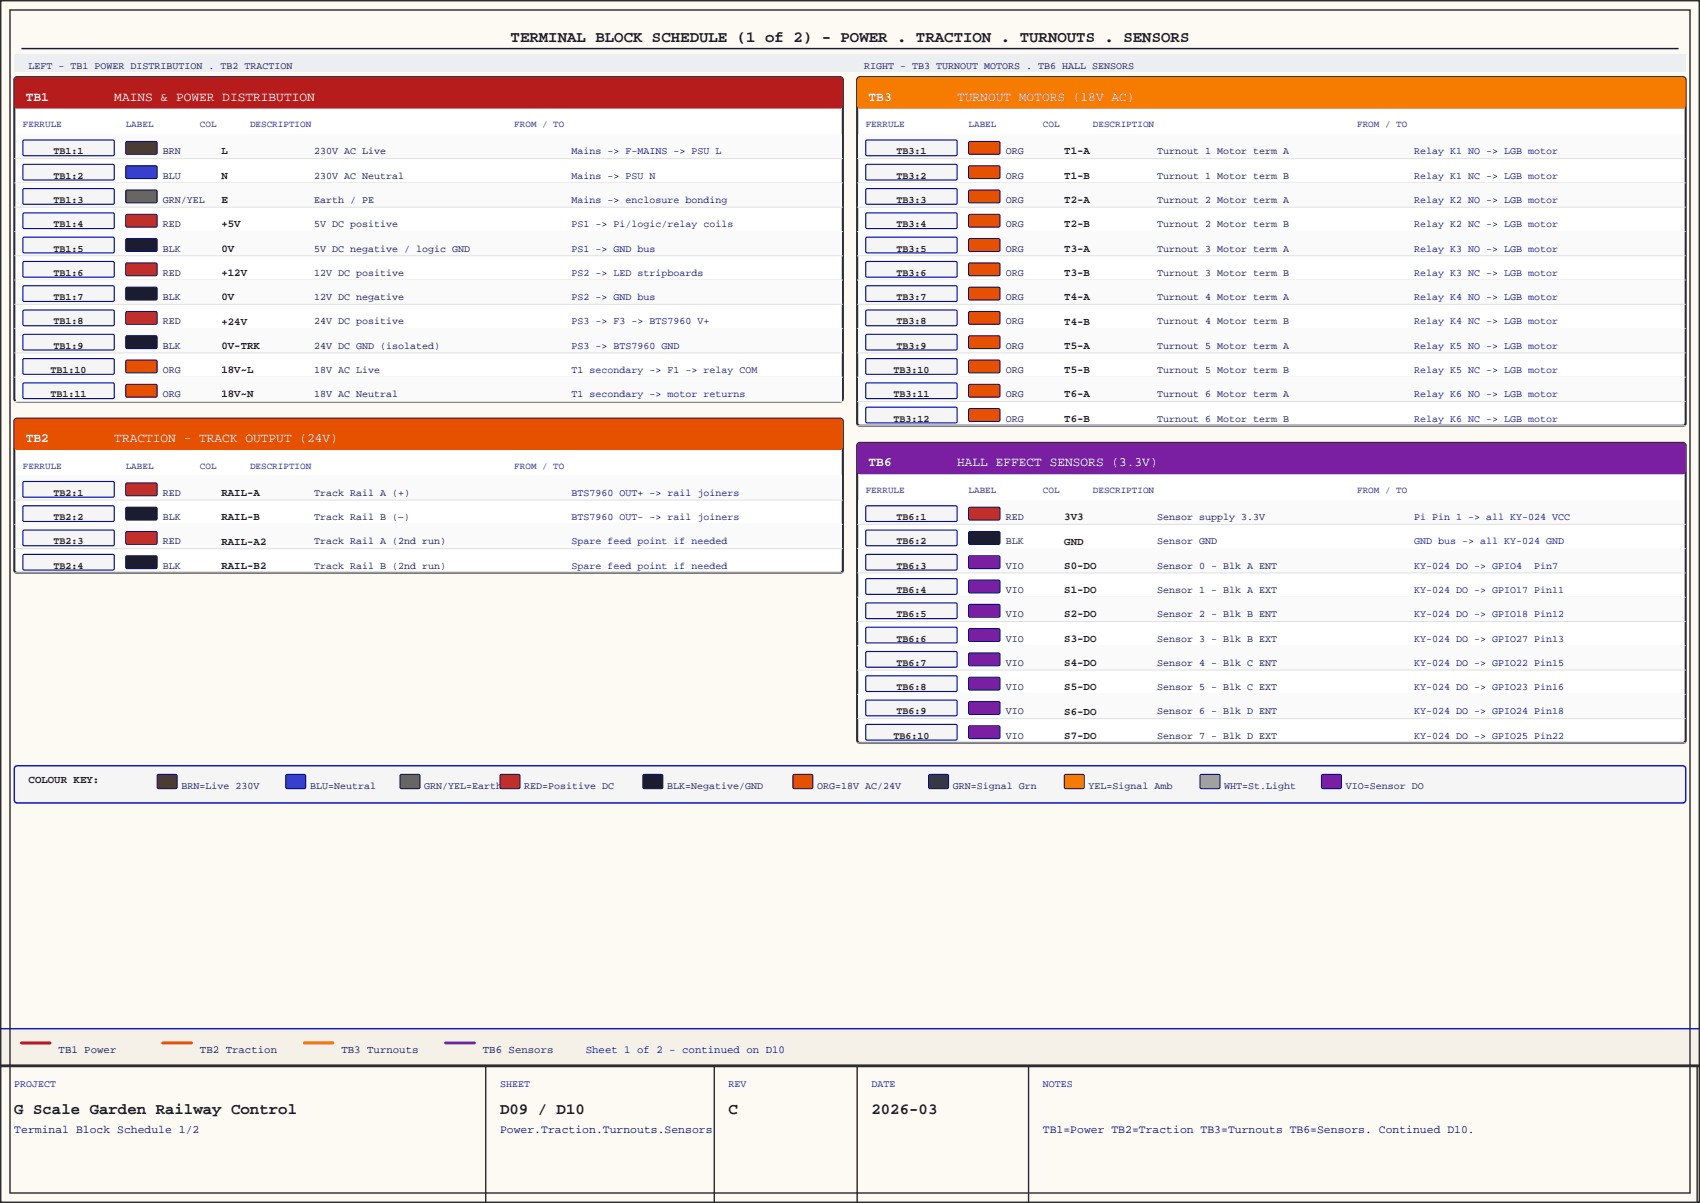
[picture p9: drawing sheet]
<svg xmlns="http://www.w3.org/2000/svg" width="420mm" height="297mm" viewBox="0 0 420 297" stroke-linecap="round" stroke-linejoin="round" font-family="sans-serif">
<path d="M0 0h420v297h-420z" fill-rule="evenodd" fill="#fdfaf4"/>
<path d="M5.3 12h409.4" fill="none" stroke="#1a1a1a" stroke-width=".35"/>
<path d="M3.5 13.4h413v4.2h-413z" fill-rule="evenodd" fill="#eceff1"/>
<path d="M3.7 19.3l.5-.3h203.3a.71 .71 0 0 1 .7 .8v78.6a.71 .71 0 0 1-.7 .7h-203.3a.71 .71 0 0 1-.7-.7v-78.6z" fill-rule="evenodd" fill="#fff" stroke="#2c2c2c" stroke-width=".53"/>
<path d="M3.7 19.3l.5-.3h203.3a.71 .71 0 0 1 .7 .8v6.3a.71 .71 0 0 1-.7 .7h-203.3a.71 .71 0 0 1-.7-.7v-6.3z" fill-rule="evenodd" fill="#b71c1c"/>
<path d="M3.9 33.2h204v6h-204z" fill-rule="evenodd" fill="#fafafa"/>
<path d="M3.5 39.2h204.7" fill="none" stroke="#e0e0e0" stroke-width=".25"/>
<path d="M5.8 34.6h22.1l.3 .3v3.2l-.3 .3h-21.9l-.4-.3v-3.2z" fill-rule="evenodd" fill="#f5f5f5" stroke="#000999" stroke-width=".28"/>
<path d="M31.1 35.1l.3-.2 7.2 .1 .2 .3v2.6l-.3 .2-7.3-.1-.1-.3z" fill-rule="evenodd" fill="#5d4037" stroke="#000555" stroke-width=".25"/>
<path d="M3.5 45.1h204.7" fill="none" stroke="#e0e0e0" stroke-width=".25"/>
<path d="M5.7 40.7l.3-.1h21.9l.3 .3v3.2l-.3 .3h-21.9l-.4-.3z" fill-rule="evenodd" fill="#f5f5f5" stroke="#000999" stroke-width=".28"/>
<path d="M31.2 41h7.4l.2 .3v2.6l-.3 .2-7.3-.1-.1-.3v-2.4z" fill-rule="evenodd" fill="#1565c0" stroke="#000555" stroke-width=".25"/>
<path d="M3.9 45.1h204v6h-204z" fill-rule="evenodd" fill="#fafafa"/>
<path d="M3.5 51.1h204.7" fill="none" stroke="#e0e0e0" stroke-width=".25"/>
<path d="M5.7 46.7l.3-.1h21.9l.3 .3v3.2l-.3 .3h-21.9l-.4-.3z" fill-rule="evenodd" fill="#f5f5f5" stroke="#000999" stroke-width=".28"/>
<path d="M31.2 47h7.4l.2 .3v2.6l-.3 .2-7.3-.1-.1-.3v-2.4z" fill-rule="evenodd" fill="#558b2f" stroke="#000555" stroke-width=".25"/>
<path d="M3.5 57.1h204.7" fill="none" stroke="#e0e0e0" stroke-width=".25"/>
<path d="M5.8 52.6h22.1l.3 .3v3.2l-.3 .3h-21.9l-.4-.3v-3.2z" fill-rule="evenodd" fill="#f5f5f5" stroke="#000999" stroke-width=".28"/>
<path d="M31.2 53h7.4l.2 .3v2.6l-.3 .2-7.3-.1-.1-.3v-2.4z" fill-rule="evenodd" fill="#d32f2f" stroke="#000555" stroke-width=".25"/>
<path d="M3.9 57.1h204v6h-204z" fill-rule="evenodd" fill="#fafafa"/>
<path d="M3.5 63.1h204.7" fill="none" stroke="#e0e0e0" stroke-width=".25"/>
<path d="M5.8 58.6h22.1l.3 .3v3.2l-.3 .3h-21.9l-.4-.3v-3.2z" fill-rule="evenodd" fill="#f5f5f5" stroke="#000999" stroke-width=".28"/>
<path d="M31.1 59.1l.3-.2 7.2 .1 .2 .3v2.6l-.3 .2-7.3-.1-.1-.3z" fill-rule="evenodd" fill="#212121" stroke="#000555" stroke-width=".25"/>
<path d="M3.5 69.1h204.7" fill="none" stroke="#e0e0e0" stroke-width=".25"/>
<path d="M5.7 64.7l.3-.2h21.9l.3 .4v3.2l-.3 .3h-21.9l-.4-.3z" fill-rule="evenodd" fill="#f5f5f5" stroke="#000999" stroke-width=".28"/>
<path d="M31.2 65h7.4l.2 .3v2.6l-.3 .2-7.3-.1-.1-.3v-2.4z" fill-rule="evenodd" fill="#d32f2f" stroke="#000555" stroke-width=".25"/>
<path d="M3.9 69.1h204v6h-204z" fill-rule="evenodd" fill="#fafafa"/>
<path d="M3.5 75.1h204.7" fill="none" stroke="#e0e0e0" stroke-width=".25"/>
<path d="M5.7 70.7l.3-.2h21.9l.3 .4v3.2l-.3 .3h-21.9l-.4-.3z" fill-rule="evenodd" fill="#f5f5f5" stroke="#000999" stroke-width=".28"/>
<path d="M31.2 70.9h7.4l.2 .4v2.6l-.3 .2-7.3-.1-.1-.3v-2.4z" fill-rule="evenodd" fill="#212121" stroke="#000555" stroke-width=".25"/>
<path d="M3.5 81.1h204.7" fill="none" stroke="#e0e0e0" stroke-width=".25"/>
<path d="M5.8 76.6l22.1-.1 .3 .4v3.2l-.3 .3h-21.9l-.4-.3v-3.2z" fill-rule="evenodd" fill="#f5f5f5" stroke="#000999" stroke-width=".28"/>
<path d="M31.2 76.9h7.4l.2 .3v2.7l-.3 .2-7.3-.1-.1-.3v-2.5z" fill-rule="evenodd" fill="#d32f2f" stroke="#000555" stroke-width=".25"/>
<path d="M3.9 81.1h204v6h-204z" fill-rule="evenodd" fill="#fafafa"/>
<path d="M3.5 87.1h204.7" fill="none" stroke="#e0e0e0" stroke-width=".25"/>
<path d="M5.8 82.6l22.1-.1 .3 .4v3.2l-.3 .3h-21.9l-.4-.3v-3.2z" fill-rule="evenodd" fill="#f5f5f5" stroke="#000999" stroke-width=".28"/>
<path d="M31.1 83.1l.3-.2h7.2l.2 .3v2.7l-.3 .2-7.3-.1-.1-.3z" fill-rule="evenodd" fill="#212121" stroke="#000555" stroke-width=".25"/>
<path d="M3.5 93.1h204.7" fill="none" stroke="#e0e0e0" stroke-width=".25"/>
<path d="M5.7 88.7l.3-.2h21.9l.3 .4v3.2l-.3 .3h-21.9l-.4-.3z" fill-rule="evenodd" fill="#f5f5f5" stroke="#000999" stroke-width=".28"/>
<path d="M31.2 88.9h7.4l.2 .3v2.7l-.3 .2-7.3-.1-.1-.3v-2.5z" fill-rule="evenodd" fill="#e65100" stroke="#000555" stroke-width=".25"/>
<path d="M3.9 93.1h204v6h-204z" fill-rule="evenodd" fill="#fafafa"/>
<path d="M3.5 99.1h204.7" fill="none" stroke="#e0e0e0" stroke-width=".25"/>
<path d="M5.8 94.6l22.1-.1 .3 .4v3.2l-.3 .3h-21.9l-.4-.3v-3.2z" fill-rule="evenodd" fill="#f5f5f5" stroke="#000999" stroke-width=".28"/>
<path d="M31.2 94.9h7.4l.2 .3v2.7l-.3 .2-7.3-.1-.1-.3v-2.5z" fill-rule="evenodd" fill="#e65100" stroke="#000555" stroke-width=".25"/>
<path d="M3.7 103.6l.5-.2h203.3a.71 .71 0 0 1 .7 .7v36.6a.71 .71 0 0 1-.7 .7h-203.3a.71 .71 0 0 1-.7-.7v-36.6z" fill-rule="evenodd" fill="#fff" stroke="#2c2c2c" stroke-width=".53"/>
<path d="M3.7 103.6l.5-.2h203.3a.71 .71 0 0 1 .7 .7v6.3a.71 .71 0 0 1-.7 .7h-203.3a.71 .71 0 0 1-.7-.7v-6.3z" fill-rule="evenodd" fill="#e65100"/>
<path d="M3.9 117.5h204v6h-204z" fill-rule="evenodd" fill="#fafafa"/>
<path d="M3.5 123.5h204.7" fill="none" stroke="#e0e0e0" stroke-width=".25"/>
<path d="M5.8 118.9h22.1l.3 .3v3.2l-.3 .4h-21.9l-.4-.4v-3.2z" fill-rule="evenodd" fill="#f5f5f5" stroke="#000999" stroke-width=".28"/>
<path d="M31.1 119.4l.3-.2 7.2 .1 .2 .3v2.6l-.3 .2-7.3-.1-.1-.3z" fill-rule="evenodd" fill="#d32f2f" stroke="#000555" stroke-width=".25"/>
<path d="M3.5 129.5h204.7" fill="none" stroke="#e0e0e0" stroke-width=".25"/>
<path d="M5.8 124.9h22.1l.3 .3v3.2l-.3 .3h-21.9l-.4-.3v-3.2z" fill-rule="evenodd" fill="#f5f5f5" stroke="#000999" stroke-width=".28"/>
<path d="M31.1 125.4l.3-.2 7.2 .1 .2 .3v2.6l-.3 .2-7.3-.1-.1-.3z" fill-rule="evenodd" fill="#212121" stroke="#000555" stroke-width=".25"/>
<path d="M3.9 129.5h204v5.9h-204z" fill-rule="evenodd" fill="#fafafa"/>
<path d="M3.5 135.4h204.7" fill="none" stroke="#e0e0e0" stroke-width=".25"/>
<path d="M5.7 131l.3-.1h21.9l.3 .3v3.2l-.3 .3h-21.9l-.4-.3z" fill-rule="evenodd" fill="#f5f5f5" stroke="#000999" stroke-width=".28"/>
<path d="M31.2 131.3h7.4l.2 .3v2.6l-.3 .2-7.3-.1-.1-.3v-2.4z" fill-rule="evenodd" fill="#d32f2f" stroke="#000555" stroke-width=".25"/>
<path d="M3.5 141.4h204.7" fill="none" stroke="#e0e0e0" stroke-width=".25"/>
<path d="M5.8 136.9h22.1l.3 .3v3.2l-.3 .3h-21.9l-.4-.3v-3.2z" fill-rule="evenodd" fill="#f5f5f5" stroke="#000999" stroke-width=".28"/>
<path d="M31.2 137.3h7.4l.2 .3v2.6l-.3 .2-7.3-.1-.1-.3v-2.4z" fill-rule="evenodd" fill="#212121" stroke="#000555" stroke-width=".25"/>
<path d="M212 19.3l.5-.3h203.3a.71 .71 0 0 1 .7 .8v84.6a.71 .71 0 0 1-.7 .7h-203.3a.71 .71 0 0 1-.7-.7v-84.6z" fill-rule="evenodd" fill="#fff" stroke="#2c2c2c" stroke-width=".53"/>
<path d="M212 19.3l.5-.3h203.3a.71 .71 0 0 1 .7 .8v6.3a.71 .71 0 0 1-.7 .7h-203.3a.71 .71 0 0 1-.7-.7v-6.3z" fill-rule="evenodd" fill="#f57c00"/>
<path d="M212.1 33.2h204v6h-204z" fill-rule="evenodd" fill="#fafafa"/>
<path d="M211.8 39.2h204.7" fill="none" stroke="#e0e0e0" stroke-width=".25"/>
<path d="M214.1 34.6h22l.4 .3v3.2l-.4 .3h-21.9l-.3-.3v-3.2z" fill-rule="evenodd" fill="#f5f5f5" stroke="#000999" stroke-width=".28"/>
<path d="M239.3 35.1l.3-.2 7.3 .1 .2 .3-.1 2.6-.3 .2-7.2-.1-.2-.3z" fill-rule="evenodd" fill="#e65100" stroke="#000555" stroke-width=".25"/>
<path d="M211.8 45.1h204.7" fill="none" stroke="#e0e0e0" stroke-width=".25"/>
<path d="M213.9 40.7l.3-.1h21.9l.4 .3v3.2l-.4 .3h-21.9l-.3-.3z" fill-rule="evenodd" fill="#f5f5f5" stroke="#000999" stroke-width=".28"/>
<path d="M239.5 41h7.4l.2 .3-.1 2.6-.3 .2-7.2-.1-.2-.3v-2.4z" fill-rule="evenodd" fill="#e65100" stroke="#000555" stroke-width=".25"/>
<path d="M212.1 45.1h204v6h-204z" fill-rule="evenodd" fill="#fafafa"/>
<path d="M211.8 51.1h204.7" fill="none" stroke="#e0e0e0" stroke-width=".25"/>
<path d="M213.9 46.7l.3-.1h21.9l.4 .3v3.2l-.4 .3h-21.9l-.3-.3z" fill-rule="evenodd" fill="#f5f5f5" stroke="#000999" stroke-width=".28"/>
<path d="M239.5 47h7.4l.2 .3-.1 2.6-.3 .2-7.2-.1-.2-.3v-2.4z" fill-rule="evenodd" fill="#e65100" stroke="#000555" stroke-width=".25"/>
<path d="M211.8 57.1h204.7" fill="none" stroke="#e0e0e0" stroke-width=".25"/>
<path d="M214.1 52.6h22l.4 .3v3.2l-.4 .3h-21.9l-.3-.3v-3.2z" fill-rule="evenodd" fill="#f5f5f5" stroke="#000999" stroke-width=".28"/>
<path d="M239.5 53h7.4l.2 .3-.1 2.6-.3 .2-7.2-.1-.2-.3v-2.4z" fill-rule="evenodd" fill="#e65100" stroke="#000555" stroke-width=".25"/>
<path d="M212.1 57.1h204v6h-204z" fill-rule="evenodd" fill="#fafafa"/>
<path d="M211.8 63.1h204.7" fill="none" stroke="#e0e0e0" stroke-width=".25"/>
<path d="M214.1 58.6h22l.4 .3v3.2l-.4 .3h-21.9l-.3-.3v-3.2z" fill-rule="evenodd" fill="#f5f5f5" stroke="#000999" stroke-width=".28"/>
<path d="M239.3 59.1l.3-.2 7.3 .1 .2 .3-.1 2.6-.3 .2-7.2-.1-.2-.3z" fill-rule="evenodd" fill="#e65100" stroke="#000555" stroke-width=".25"/>
<path d="M211.8 69.1h204.7" fill="none" stroke="#e0e0e0" stroke-width=".25"/>
<path d="M213.9 64.7l.3-.2h21.9l.4 .4v3.2l-.4 .3h-21.9l-.3-.3z" fill-rule="evenodd" fill="#f5f5f5" stroke="#000999" stroke-width=".28"/>
<path d="M239.5 65h7.4l.2 .3-.1 2.6-.3 .2-7.2-.1-.2-.3v-2.4z" fill-rule="evenodd" fill="#e65100" stroke="#000555" stroke-width=".25"/>
<path d="M212.1 69.1h204v6h-204z" fill-rule="evenodd" fill="#fafafa"/>
<path d="M211.8 75.1h204.7" fill="none" stroke="#e0e0e0" stroke-width=".25"/>
<path d="M213.9 70.7l.3-.2h21.9l.4 .4v3.2l-.4 .3h-21.9l-.3-.3z" fill-rule="evenodd" fill="#f5f5f5" stroke="#000999" stroke-width=".28"/>
<path d="M239.3 71.1l.3-.2h7.3l.2 .4-.1 2.6-.3 .2-7.2-.1-.2-.3z" fill-rule="evenodd" fill="#e65100" stroke="#000555" stroke-width=".25"/>
<path d="M211.8 81.1h204.7" fill="none" stroke="#e0e0e0" stroke-width=".25"/>
<path d="M214.1 76.6l22-.1 .4 .4v3.2l-.4 .3h-21.9l-.3-.3v-3.2z" fill-rule="evenodd" fill="#f5f5f5" stroke="#000999" stroke-width=".28"/>
<path d="M239.3 77.1l.3-.2h7.3l.2 .3-.1 2.7-.3 .2-7.2-.1-.2-.3z" fill-rule="evenodd" fill="#e65100" stroke="#000555" stroke-width=".25"/>
<path d="M212.1 81.1h204v6h-204z" fill-rule="evenodd" fill="#fafafa"/>
<path d="M211.8 87.1h204.7" fill="none" stroke="#e0e0e0" stroke-width=".25"/>
<path d="M214.1 82.6l22-.1 .4 .4v3.2l-.4 .3h-21.9l-.3-.3v-3.2z" fill-rule="evenodd" fill="#f5f5f5" stroke="#000999" stroke-width=".28"/>
<path d="M239.3 83.1l.3-.2h7.3l.2 .3-.1 2.7-.3 .2-7.2-.1-.2-.3z" fill-rule="evenodd" fill="#e65100" stroke="#000555" stroke-width=".25"/>
<path d="M211.8 93.1h204.7" fill="none" stroke="#e0e0e0" stroke-width=".25"/>
<path d="M213.9 88.7l.3-.2h21.9l.4 .4v3.2l-.4 .3h-21.9l-.3-.3z" fill-rule="evenodd" fill="#f5f5f5" stroke="#000999" stroke-width=".28"/>
<path d="M239.5 88.9h7.4l.2 .3-.1 2.7-.3 .2-7.2-.1-.2-.3v-2.5z" fill-rule="evenodd" fill="#e65100" stroke="#000555" stroke-width=".25"/>
<path d="M212.1 93.1h204v6h-204z" fill-rule="evenodd" fill="#fafafa"/>
<path d="M211.8 99.1h204.7" fill="none" stroke="#e0e0e0" stroke-width=".25"/>
<path d="M214.1 94.6l22-.1 .4 .4v3.2l-.4 .3h-21.9l-.3-.3v-3.2z" fill-rule="evenodd" fill="#f5f5f5" stroke="#000999" stroke-width=".28"/>
<path d="M239.3 95.1l.3-.2h7.3l.2 .3-.1 2.7-.3 .2-7.2-.1-.2-.3z" fill-rule="evenodd" fill="#e65100" stroke="#000555" stroke-width=".25"/>
<path d="M211.8 105.1h204.7" fill="none" stroke="#e0e0e0" stroke-width=".25"/>
<path d="M214.1 100.6l22-.1 .4 .4v3.2l-.4 .3h-21.9l-.3-.3v-3.2z" fill-rule="evenodd" fill="#f5f5f5" stroke="#000999" stroke-width=".28"/>
<path d="M239.3 101.1l.3-.2h7.3l.2 .3-.1 2.7-.3 .2-7.2-.1-.2-.3z" fill-rule="evenodd" fill="#e65100" stroke="#000555" stroke-width=".25"/>
<path d="M212 109.6l.5-.3h203.3a.71 .71 0 0 1 .7 .8v72.6a.71 .71 0 0 1-.7 .7h-203.3a.71 .71 0 0 1-.7-.7v-72.6z" fill-rule="evenodd" fill="#fff" stroke="#2c2c2c" stroke-width=".53"/>
<path d="M212 109.6l.5-.3h203.3a.71 .71 0 0 1 .7 .8v6.3a.71 .71 0 0 1-.7 .7h-203.3a.71 .71 0 0 1-.7-.7v-6.3z" fill-rule="evenodd" fill="#7b1fa2"/>
<path d="M212.1 123.5h204v6h-204z" fill-rule="evenodd" fill="#fafafa"/>
<path d="M211.8 129.5h204.7" fill="none" stroke="#e0e0e0" stroke-width=".25"/>
<path d="M214.1 124.9h22l.4 .3v3.2l-.4 .3h-21.9l-.3-.3v-3.2z" fill-rule="evenodd" fill="#f5f5f5" stroke="#000999" stroke-width=".28"/>
<path d="M239.3 125.4l.3-.2 7.3 .1 .2 .3-.1 2.6-.3 .2-7.2-.1-.2-.3z" fill-rule="evenodd" fill="#d32f2f" stroke="#000555" stroke-width=".25"/>
<path d="M211.8 135.4h204.7" fill="none" stroke="#e0e0e0" stroke-width=".25"/>
<path d="M213.9 131l.3-.1h21.9l.4 .3v3.2l-.4 .3h-21.9l-.3-.3z" fill-rule="evenodd" fill="#f5f5f5" stroke="#000999" stroke-width=".28"/>
<path d="M239.5 131.3h7.4l.2 .3-.1 2.6-.3 .2-7.2-.1-.2-.3v-2.4z" fill-rule="evenodd" fill="#212121" stroke="#000555" stroke-width=".25"/>
<path d="M212.1 135.4h204v6h-204z" fill-rule="evenodd" fill="#fafafa"/>
<path d="M211.8 141.4h204.7" fill="none" stroke="#e0e0e0" stroke-width=".25"/>
<path d="M214.1 136.9h22l.4 .3v3.2l-.4 .3h-21.9l-.3-.3v-3.2z" fill-rule="evenodd" fill="#f5f5f5" stroke="#000999" stroke-width=".28"/>
<path d="M239.5 137.3h7.4l.2 .3-.1 2.6-.3 .2-7.2-.1-.2-.3v-2.4z" fill-rule="evenodd" fill="#7b1fa2" stroke="#000555" stroke-width=".25"/>
<path d="M211.8 147.4h204.7" fill="none" stroke="#e0e0e0" stroke-width=".25"/>
<path d="M214.1 142.9h22l.4 .3v3.2l-.4 .3h-21.9l-.3-.3v-3.2z" fill-rule="evenodd" fill="#f5f5f5" stroke="#000999" stroke-width=".28"/>
<path d="M239.3 143.4l.3-.2 7.3 .1 .2 .3-.1 2.6-.3 .2-7.2-.1-.2-.3z" fill-rule="evenodd" fill="#7b1fa2" stroke="#000555" stroke-width=".25"/>
<path d="M212.1 147.4h204v6h-204z" fill-rule="evenodd" fill="#fafafa"/>
<path d="M211.8 153.4h204.7" fill="none" stroke="#e0e0e0" stroke-width=".25"/>
<path d="M214.1 148.9h22l.4 .3v3.2l-.4 .3h-21.9l-.3-.3v-3.2z" fill-rule="evenodd" fill="#f5f5f5" stroke="#000999" stroke-width=".28"/>
<path d="M239.3 149.4l.3-.2 7.3 .1 .2 .3-.1 2.6-.3 .2-7.2-.1-.2-.3z" fill-rule="evenodd" fill="#7b1fa2" stroke="#000555" stroke-width=".25"/>
<path d="M211.8 159.4h204.7" fill="none" stroke="#e0e0e0" stroke-width=".25"/>
<path d="M213.9 155l.3-.2h21.9l.4 .4v3.2l-.4 .3h-21.9l-.3-.3z" fill-rule="evenodd" fill="#f5f5f5" stroke="#000999" stroke-width=".28"/>
<path d="M239.3 155.4l.3-.2 7.3 .1 .2 .3-.1 2.6-.3 .2-7.2-.1-.2-.3z" fill-rule="evenodd" fill="#7b1fa2" stroke="#000555" stroke-width=".25"/>
<path d="M212.1 159.4h204v6h-204z" fill-rule="evenodd" fill="#fafafa"/>
<path d="M211.8 165.4h204.7" fill="none" stroke="#e0e0e0" stroke-width=".25"/>
<path d="M214.1 160.9l22-.1 .4 .4v3.2l-.4 .3h-21.9l-.3-.3v-3.2z" fill-rule="evenodd" fill="#f5f5f5" stroke="#000999" stroke-width=".28"/>
<path d="M239.3 161.4l.3-.2h7.3l.2 .4-.1 2.6-.3 .2-7.2-.1-.2-.3z" fill-rule="evenodd" fill="#7b1fa2" stroke="#000555" stroke-width=".25"/>
<path d="M211.8 171.4h204.7" fill="none" stroke="#e0e0e0" stroke-width=".25"/>
<path d="M214.1 166.9l22-.1 .4 .4v3.2l-.4 .3h-21.9l-.3-.3v-3.2z" fill-rule="evenodd" fill="#f5f5f5" stroke="#000999" stroke-width=".28"/>
<path d="M239.3 167.4l.3-.2h7.3l.2 .3-.1 2.7-.3 .2-7.2-.1-.2-.3z" fill-rule="evenodd" fill="#7b1fa2" stroke="#000555" stroke-width=".25"/>
<path d="M212.1 171.4h204v6h-204z" fill-rule="evenodd" fill="#fafafa"/>
<path d="M211.8 177.4h204.7" fill="none" stroke="#e0e0e0" stroke-width=".25"/>
<path d="M213.9 173l.3-.2h21.9l.4 .4v3.2l-.4 .3h-21.9l-.3-.3z" fill-rule="evenodd" fill="#f5f5f5" stroke="#000999" stroke-width=".28"/>
<path d="M239.3 173.4l.3-.2h7.3l.2 .3-.1 2.7-.3 .2-7.2-.1-.2-.3z" fill-rule="evenodd" fill="#7b1fa2" stroke="#000555" stroke-width=".25"/>
<path d="M211.8 183.4h204.7" fill="none" stroke="#e0e0e0" stroke-width=".25"/>
<path d="M213.9 179l.3-.2h21.9l.4 .4v3.2l-.4 .3h-21.9l-.3-.3z" fill-rule="evenodd" fill="#f5f5f5" stroke="#000999" stroke-width=".28"/>
<path d="M239.3 179.4l.3-.2h7.3l.2 .3-.1 2.7-.3 .2-7.2-.1-.2-.3z" fill-rule="evenodd" fill="#7b1fa2" stroke="#000555" stroke-width=".25"/>
<path d="M3.7 189.3l.5-.2h411.6a.71 .71 0 0 1 .7 .7v7.7a.71 .71 0 0 1-.7 .7h-411.6a.71 .71 0 0 1-.7-.7v-7.7z" fill-rule="evenodd" fill="#f5f5f5" stroke="#000ddd" stroke-width=".35"/>
<path d="M38.9 191.4l.3-.2h4.4l.2 .3-.1 3-.3 .2h-4.4l-.2-.3z" fill-rule="evenodd" fill="#5d4037" stroke="#000555" stroke-width=".25"/>
<path d="M70.6 191.4l.3-.2h4.5l.1 .3v3l-.3 .2h-4.4l-.2-.3z" fill-rule="evenodd" fill="#1565c0" stroke="#000555" stroke-width=".25"/>
<path d="M98.9 191.4l.3-.2h4.4l.2 .3-.1 3-.3 .2h-4.4l-.2-.3z" fill-rule="evenodd" fill="#558b2f" stroke="#000555" stroke-width=".25"/>
<path d="M123.6 191.4l.3-.2h4.4l.2 .3-.1 3-.3 .2h-4.4l-.2-.3z" fill-rule="evenodd" fill="#d32f2f" stroke="#000555" stroke-width=".25"/>
<path d="M158.9 191.4l.3-.2h4.4l.2 .3-.1 3-.3 .2h-4.4l-.2-.3z" fill-rule="evenodd" fill="#212121" stroke="#000555" stroke-width=".25"/>
<path d="M195.9 191.4l.3-.2h4.4l.2 .3v3l-.3 .2h-4.4l-.2-.3z" fill-rule="evenodd" fill="#e65100" stroke="#000555" stroke-width=".25"/>
<path d="M229.5 191.4l.3-.2h4.4l.2 .3-.1 3-.3 .2h-4.4l-.2-.3z" fill-rule="evenodd" fill="#2e7d32" stroke="#000555" stroke-width=".25"/>
<path d="M263 191.4l.3-.2h4.4l.2 .3-.1 3-.3 .2h-4.4l-.2-.3z" fill-rule="evenodd" fill="#f9a825" stroke="#000555" stroke-width=".25"/>
<path d="M296.5 191.4l.3-.2h4.4l.2 .3v3l-.3 .2h-4.5l-.1-.3z" fill-rule="evenodd" fill="#9e9e9e" stroke="#000555" stroke-width=".25"/>
<path d="M326.5 191.4l.3-.2h4.4l.2 .3v3l-.3 .2h-4.5l-.1-.3z" fill-rule="evenodd" fill="#7b1fa2" stroke="#000555" stroke-width=".25"/>
<path d="M0 254h420v9.1h-420z" fill-rule="evenodd" fill="#f5f0e8"/>
<path d="M0 254h420" fill="none" stroke="#000ccc" stroke-width=".35"/>
<path d="M5.1 257.2l7.3-.1 .3 .4-.3 .3h-7.1l-.3-.1z" fill-rule="evenodd" fill="#b71c1c"/>
<path d="M39.9 257.3l.3-.2h7.1l.3 .4-.3 .3h-7.1l-.3-.1z" fill-rule="evenodd" fill="#e65100"/>
<path d="M75 257.2l7.2-.1 .4 .4-.4 .3h-7l-.3-.1z" fill-rule="evenodd" fill="#f57c00"/>
<path d="M109.8 257.3l.3-.2h7.1l.3 .4-.3 .3h-7.1l-.3-.1z" fill-rule="evenodd" fill="#7b1fa2"/>
<path d="M0 263.1h420v33.9h-420z" fill-rule="evenodd" fill="#fdfaf4"/>
<path d="M0 0h420v297h-420zM0 263.1h420" fill="none" stroke="#2c2c2c" stroke-width=".71" stroke-linecap="butt"/>
<path d="M2.5 2.5h415v292h-415zM120 263.1v33.9M176.5 263.1v33.9M211.8 263.1v33.9M254.1 263.1v33.9M419.3 263.1v33.9" fill="none" stroke="#2c2c2c" stroke-width=".35"/>
<g font-size="3.9" fill="#1a1a1a">
<text x="126.1" y="10.5">TERMINAL BLOCK SCHEDULE (1 of 2) - POWER . TRACTION . TURNOUTS . SENSORS</text>
<text x="3.5" y="275">G Scale Garden Railway Control</text>
<text x="123.5" y="275">D09 / D10</text>
<text x="180" y="275">C</text>
<text x="215.3" y="275">2026-03</text>
</g>
<g font-size="3.2" fill="#fff">
<text x="6.4" y="24.8">TB1</text>
<text x="28.2" y="24.8">MAINS &amp; POWER DISTRIBUTION</text>
<text x="214.6" y="24.8">TB3</text>
<text x="236.5" y="24.8">TURNOUT MOTORS (18V AC)</text>
<text x="6.4" y="109.1">TB2</text>
<text x="28.2" y="109.1">TRACTION - TRACK OUTPUT (24V)</text>
<text x="214.6" y="115.1">TB6</text>
<text x="236.5" y="115.1">HALL EFFECT SENSORS (3.3V)</text>
</g>
<g font-size="2.8" fill="#000666">
<text x="3.5" y="279.8">Terminal Block Schedule 1/2</text>
<text x="123.5" y="279.8">Power.Traction.Turnouts.Sensors</text>
<text x="257.6" y="279.8">TB1=Power TB2=Traction TB3=Turnouts TB6=Sensors. Continued D10.</text>
</g>
<g font-size="2.6" fill="#1a1a1a">
<text x="54.7" y="38.1">L</text>
<text x="262.9" y="38.1">T1-A</text>
<text x="54.7" y="44.1">N</text>
<text x="262.9" y="44.1">T1-B</text>
<text x="54.7" y="50.1">E</text>
<text x="262.9" y="50.1">T2-A</text>
<text x="54.7" y="56.1">+5V</text>
<text x="262.9" y="56.1">T2-B</text>
<text x="54.7" y="62.1">0V</text>
<text x="262.9" y="62.1">T3-A</text>
<text x="54.7" y="68.1">+12V</text>
<text x="262.9" y="68.1">T3-B</text>
<text x="54.7" y="74.1">0V</text>
<text x="262.9" y="74.1">T4-A</text>
<text x="54.7" y="80.1">+24V</text>
<text x="262.9" y="80.1">T4-B</text>
<text x="54.7" y="86.1">0V-TRK</text>
<text x="262.9" y="86.1">T5-A</text>
<text x="54.7" y="92.1">18V~L</text>
<text x="262.9" y="92.1">T5-B</text>
<text x="54.7" y="98.1">18V~N</text>
<text x="262.9" y="98.1">T6-A</text>
<text x="262.9" y="104.1">T6-B</text>
<text x="54.7" y="122.4">RAIL-A</text>
<text x="54.7" y="128.4">RAIL-B</text>
<text x="262.9" y="128.4">3V3</text>
<text x="54.7" y="134.4">RAIL-A2</text>
<text x="262.9" y="134.4">GND</text>
<text x="54.7" y="140.4">RAIL-B2</text>
<text x="262.9" y="140.4">S0-DO</text>
<text x="262.9" y="146.4">S1-DO</text>
<text x="262.9" y="152.4">S2-DO</text>
<text x="262.9" y="158.4">S3-DO</text>
<text x="262.9" y="164.4">S4-DO</text>
<text x="262.9" y="170.4">S5-DO</text>
<text x="262.9" y="176.4">S6-DO</text>
<text x="262.9" y="182.4">S7-DO</text>
<text x="7.1" y="193.3">COLOUR KEY:</text>
</g>
<g font-size="2.6" fill="#000555">
<text x="14.5" y="260">TB1 Power</text>
<text x="49.4" y="260">TB2 Traction</text>
<text x="84.4" y="260">TB3 Turnouts</text>
<text x="119.3" y="260">TB6 Sensors</text>
</g>
<text font-size="2.6" fill="#000888" x="144.7" y="260">Sheet 1 of 2 - continued on D10</text>
<g font-size="2.5" fill="#000555">
<text x="7.1" y="16.9">LEFT - TB1 POWER DISTRIBUTION . TB2 TRACTION</text>
<text x="213.5" y="16.9">RIGHT - TB3 TURNOUT MOTORS . TB6 HALL SENSORS</text>
<text x="40.2" y="38.1">BRN</text>
<text x="77.6" y="38.1">230V AC Live</text>
<text x="248.5" y="38.1">ORG</text>
<text x="285.9" y="38.1">Turnout 1 Motor term A</text>
<text x="40.2" y="44.1">BLU</text>
<text x="77.6" y="44.1">230V AC Neutral</text>
<text x="248.5" y="44.1">ORG</text>
<text x="285.9" y="44.1">Turnout 1 Motor term B</text>
<text x="40.2" y="50.1">GRN/YEL</text>
<text x="77.6" y="50.1">Earth / PE</text>
<text x="248.5" y="50.1">ORG</text>
<text x="285.9" y="50.1">Turnout 2 Motor term A</text>
<text x="40.2" y="56.1">RED</text>
<text x="77.6" y="56.1">5V DC positive</text>
<text x="248.5" y="56.1">ORG</text>
<text x="285.9" y="56.1">Turnout 2 Motor term B</text>
<text x="40.2" y="62.1">BLK</text>
<text x="77.6" y="62.1">5V DC negative / logic GND</text>
<text x="248.5" y="62.1">ORG</text>
<text x="285.9" y="62.1">Turnout 3 Motor term A</text>
<text x="40.2" y="68.1">RED</text>
<text x="77.6" y="68.1">12V DC positive</text>
<text x="248.5" y="68.1">ORG</text>
<text x="285.9" y="68.1">Turnout 3 Motor term B</text>
<text x="40.2" y="74.1">BLK</text>
<text x="77.6" y="74.1">12V DC negative</text>
<text x="248.5" y="74.1">ORG</text>
<text x="285.9" y="74.1">Turnout 4 Motor term A</text>
<text x="40.2" y="80.1">RED</text>
<text x="77.6" y="80.1">24V DC positive</text>
<text x="248.5" y="80.1">ORG</text>
<text x="285.9" y="80.1">Turnout 4 Motor term B</text>
<text x="40.2" y="86.1">BLK</text>
<text x="77.6" y="86.1">24V DC GND (isolated)</text>
<text x="248.5" y="86.1">ORG</text>
<text x="285.9" y="86.1">Turnout 5 Motor term A</text>
<text x="40.2" y="92.1">ORG</text>
<text x="77.6" y="92.1">18V AC Live</text>
<text x="248.5" y="92.1">ORG</text>
<text x="285.9" y="92.1">Turnout 5 Motor term B</text>
<text x="40.2" y="98.1">ORG</text>
<text x="77.6" y="98.1">18V AC Neutral</text>
<text x="248.5" y="98.1">ORG</text>
<text x="285.9" y="98.1">Turnout 6 Motor term A</text>
<text x="248.5" y="104.1">ORG</text>
<text x="285.9" y="104.1">Turnout 6 Motor term B</text>
<text x="40.2" y="122.4">RED</text>
<text x="77.6" y="122.4">Track Rail A (+)</text>
<text x="40.2" y="128.4">BLK</text>
<text x="77.6" y="128.4">Track Rail B (−)</text>
<text x="248.5" y="128.4">RED</text>
<text x="285.9" y="128.4">Sensor supply 3.3V</text>
<text x="40.2" y="134.4">RED</text>
<text x="77.6" y="134.4">Track Rail A (2nd run)</text>
<text x="248.5" y="134.4">BLK</text>
<text x="285.9" y="134.4">Sensor GND</text>
<text x="40.2" y="140.4">BLK</text>
<text x="77.6" y="140.4">Track Rail B (2nd run)</text>
<text x="248.5" y="140.4">VIO</text>
<text x="285.9" y="140.4">Sensor 0 - Blk A ENT</text>
<text x="248.5" y="146.4">VIO</text>
<text x="285.9" y="146.4">Sensor 1 - Blk A EXT</text>
<text x="248.5" y="152.4">VIO</text>
<text x="285.9" y="152.4">Sensor 2 - Blk B ENT</text>
<text x="248.5" y="158.4">VIO</text>
<text x="285.9" y="158.4">Sensor 3 - Blk B EXT</text>
<text x="248.5" y="164.4">VIO</text>
<text x="285.9" y="164.4">Sensor 4 - Blk C ENT</text>
<text x="248.5" y="170.4">VIO</text>
<text x="285.9" y="170.4">Sensor 5 - Blk C EXT</text>
<text x="248.5" y="176.4">VIO</text>
<text x="285.9" y="176.4">Sensor 6 - Blk D ENT</text>
<text x="248.5" y="182.4">VIO</text>
<text x="285.9" y="182.4">Sensor 7 - Blk D EXT</text>
<text x="44.8" y="194.7">BRN=Live 230V</text>
<text x="76.6" y="194.7">BLU=Neutral</text>
<text x="104.8" y="194.7">GRN/YEL=Earth</text>
<text x="129.5" y="194.7">RED=Positive DC</text>
<text x="164.8" y="194.7">BLK=Negative/GND</text>
<text x="201.9" y="194.7">ORG=18V AC/24V</text>
<text x="235.4" y="194.7">GRN=Signal Grn</text>
<text x="268.9" y="194.7">YEL=Signal Amb</text>
<text x="302.5" y="194.7">WHT=St.Light</text>
<text x="332.5" y="194.7">VIO=Sensor DO</text>
</g>
<g font-size="2.5" fill="#1a1a1a">
<text x="13.2" y="38.1">TB1:1</text>
<text x="221.5" y="38.1">TB3:1</text>
<text x="13.2" y="44.1">TB1:2</text>
<text x="221.5" y="44.1">TB3:2</text>
<text x="13.2" y="50.1">TB1:3</text>
<text x="221.5" y="50.1">TB3:3</text>
<text x="13.2" y="56.1">TB1:4</text>
<text x="221.5" y="56.1">TB3:4</text>
<text x="13.2" y="62.1">TB1:5</text>
<text x="221.5" y="62.1">TB3:5</text>
<text x="13.2" y="68.1">TB1:6</text>
<text x="221.5" y="68.1">TB3:6</text>
<text x="13.2" y="74.1">TB1:7</text>
<text x="221.5" y="74.1">TB3:7</text>
<text x="13.2" y="80.1">TB1:8</text>
<text x="221.5" y="80.1">TB3:8</text>
<text x="13.2" y="86.1">TB1:9</text>
<text x="221.5" y="86.1">TB3:9</text>
<text x="12.5" y="92.1">TB1:10</text>
<text x="220.7" y="92.1">TB3:10</text>
<text x="12.5" y="98.1">TB1:11</text>
<text x="220.7" y="98.1">TB3:11</text>
<text x="220.7" y="104.1">TB3:12</text>
<text x="13.2" y="122.4">TB2:1</text>
<text x="13.2" y="128.4">TB2:2</text>
<text x="221.5" y="128.4">TB6:1</text>
<text x="13.2" y="134.4">TB2:3</text>
<text x="221.5" y="134.4">TB6:2</text>
<text x="13.2" y="140.4">TB2:4</text>
<text x="221.5" y="140.4">TB6:3</text>
<text x="221.5" y="146.4">TB6:4</text>
<text x="221.5" y="152.4">TB6:5</text>
<text x="221.5" y="158.4">TB6:6</text>
<text x="221.5" y="164.4">TB6:7</text>
<text x="221.5" y="170.4">TB6:8</text>
<text x="221.5" y="176.4">TB6:9</text>
<text x="220.7" y="182.4">TB6:10</text>
</g>
<g font-size="2.5" fill="#000888">
<text x="141.2" y="38.1">Mains -&gt; F-MAINS -&gt; PSU L</text>
<text x="349.4" y="38.1">Relay K1 NO -&gt; LGB motor</text>
<text x="141.2" y="44.1">Mains -&gt; PSU N</text>
<text x="349.4" y="44.1">Relay K1 NC -&gt; LGB motor</text>
<text x="141.2" y="50.1">Mains -&gt; enclosure bonding</text>
<text x="349.4" y="50.1">Relay K2 NO -&gt; LGB motor</text>
<text x="141.2" y="56.1">PS1 -&gt; Pi/logic/relay coils</text>
<text x="349.4" y="56.1">Relay K2 NC -&gt; LGB motor</text>
<text x="141.2" y="62.1">PS1 -&gt; GND bus</text>
<text x="349.4" y="62.1">Relay K3 NO -&gt; LGB motor</text>
<text x="141.2" y="68.1">PS2 -&gt; LED stripboards</text>
<text x="349.4" y="68.1">Relay K3 NC -&gt; LGB motor</text>
<text x="141.2" y="74.1">PS2 -&gt; GND bus</text>
<text x="349.4" y="74.1">Relay K4 NO -&gt; LGB motor</text>
<text x="141.2" y="80.1">PS3 -&gt; F3 -&gt; BTS7960 V+</text>
<text x="349.4" y="80.1">Relay K4 NC -&gt; LGB motor</text>
<text x="141.2" y="86.1">PS3 -&gt; BTS7960 GND</text>
<text x="349.4" y="86.1">Relay K5 NO -&gt; LGB motor</text>
<text x="141.2" y="92.1">T1 secondary -&gt; F1 -&gt; relay COM</text>
<text x="349.4" y="92.1">Relay K5 NC -&gt; LGB motor</text>
<text x="141.2" y="98.1">T1 secondary -&gt; motor returns</text>
<text x="349.4" y="98.1">Relay K6 NO -&gt; LGB motor</text>
<text x="349.4" y="104.1">Relay K6 NC -&gt; LGB motor</text>
<text x="141.2" y="122.4">BTS7960 OUT+ -&gt; rail joiners</text>
<text x="141.2" y="128.4">BTS7960 OUT- -&gt; rail joiners</text>
<text x="349.4" y="128.4">Pi Pin 1 -&gt; all KY-024 VCC</text>
<text x="141.2" y="134.4">Spare feed point if needed</text>
<text x="349.4" y="134.4">GND bus -&gt; all KY-024 GND</text>
<text x="141.2" y="140.4">Spare feed point if needed</text>
<text x="349.4" y="140.4">KY-024 DO -&gt; GPIO4</text>
<text x="379.1" y="140.4">Pin7</text>
<text x="349.4" y="146.4">KY-024 DO -&gt; GPIO17 Pin11</text>
<text x="349.4" y="152.4">KY-024 DO -&gt; GPIO18 Pin12</text>
<text x="349.4" y="158.4">KY-024 DO -&gt; GPIO27 Pin13</text>
<text x="349.4" y="164.4">KY-024 DO -&gt; GPIO22 Pin15</text>
<text x="349.4" y="170.4">KY-024 DO -&gt; GPIO23 Pin16</text>
<text x="349.4" y="176.4">KY-024 DO -&gt; GPIO24 Pin18</text>
<text x="349.4" y="182.4">KY-024 DO -&gt; GPIO25 Pin22</text>
</g>
<g font-size="2.5" fill="#000999">
<text x="3.5" y="268.4">PROJECT</text>
<text x="123.5" y="268.4">SHEET</text>
<text x="180" y="268.4">REV</text>
<text x="215.3" y="268.4">DATE</text>
<text x="257.6" y="268.4">NOTES</text>
</g>
<g font-size="2.3" fill="#000888">
<text x="5.6" y="31.4">FERRULE</text>
<text x="31.1" y="31.4">LABEL</text>
<text x="49.4" y="31.4">COL</text>
<text x="61.8" y="31.4">DESCRIPTION</text>
<text x="127.1" y="31.4">FROM / TO</text>
<text x="213.9" y="31.4">FERRULE</text>
<text x="239.3" y="31.4">LABEL</text>
<text x="257.6" y="31.4">COL</text>
<text x="270" y="31.4">DESCRIPTION</text>
<text x="335.3" y="31.4">FROM / TO</text>
<text x="5.6" y="115.7">FERRULE</text>
<text x="31.1" y="115.7">LABEL</text>
<text x="49.4" y="115.7">COL</text>
<text x="61.8" y="115.7">DESCRIPTION</text>
<text x="127.1" y="115.7">FROM / TO</text>
<text x="213.9" y="121.7">FERRULE</text>
<text x="239.3" y="121.7">LABEL</text>
<text x="257.6" y="121.7">COL</text>
<text x="270" y="121.7">DESCRIPTION</text>
<text x="335.3" y="121.7">FROM / TO</text>
</g>
</svg>
